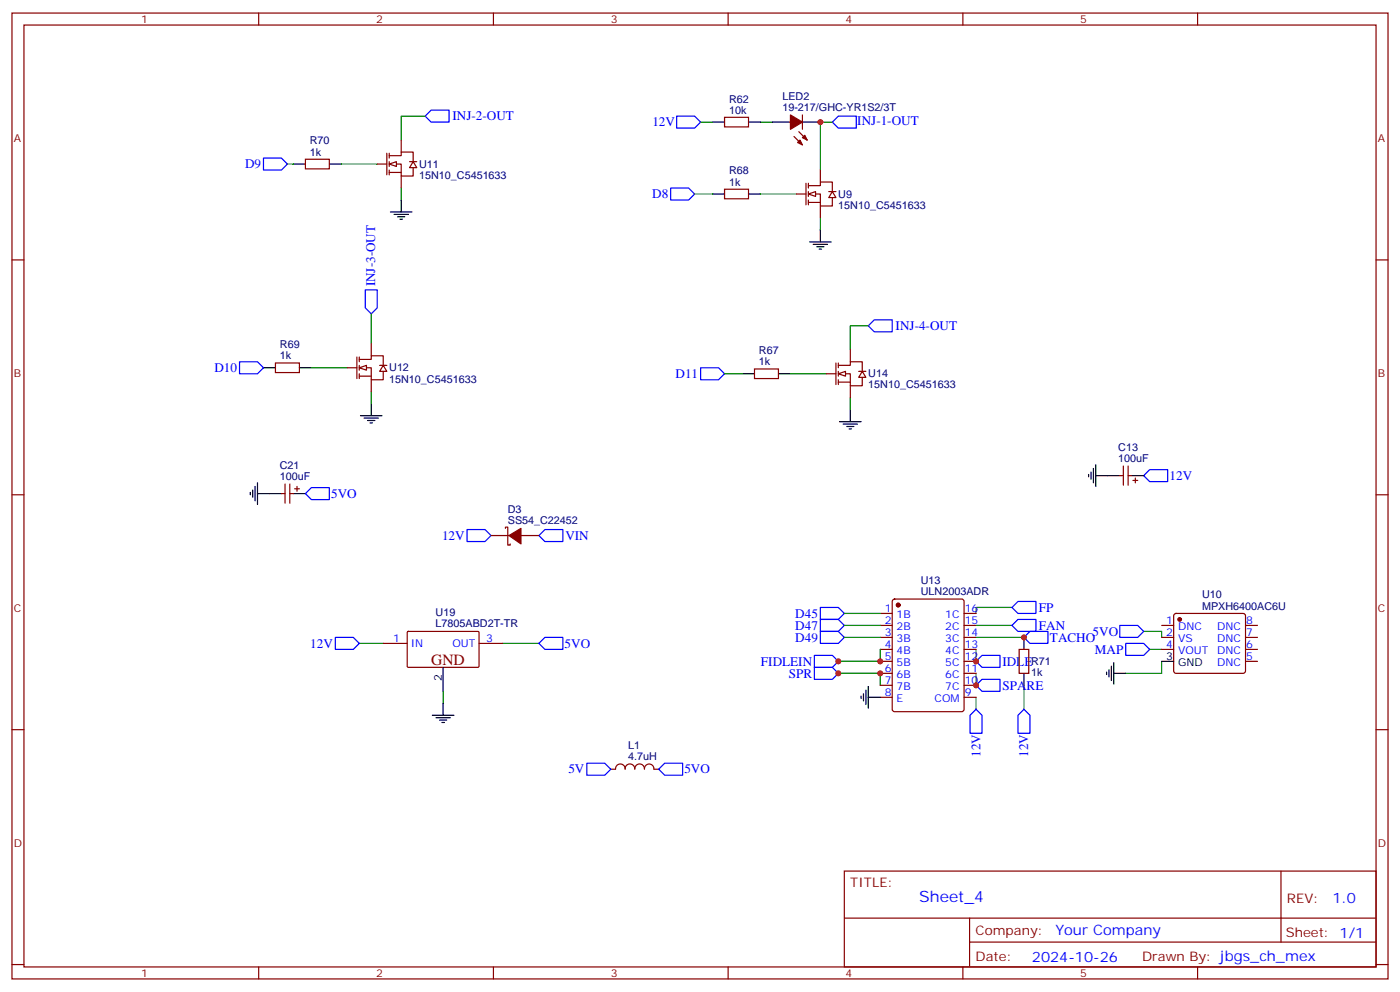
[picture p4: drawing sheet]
<svg xmlns="http://www.w3.org/2000/svg" width="412mm" height="292mm" viewBox="0 0 412 292" stroke-linecap="round" stroke-linejoin="round" font-family="sans-serif">
<g fill="none" stroke="#870000" stroke-width=".35">
<path d="M3.5 3.8h405.4v284.4h-405.4zM7.1 7.4h398.2v277.3h-398.2zM76.2 3.8v3.6M145.3 3.8v3.6M214.5 3.8v3.6M283.6 3.8v3.6M352.8 3.8v3.6M213.4 34.5h7.1v2.9h-7.1zM235.3 38.8l2.5 2.4M236.4 33.8v4.3M90 46.9h7v2.8h-7zM213.4 55.7h7.1v2.8h-7.1z"/>
<path d="M233.9 40.2l2.5 2.5M234.6 57.1h2.8M237.4 53.9v6.4M238.1 57.1h3.6v3.5h3.5v-2.4M238.1 54.6h3.6v-1h3.5v2.8M238.1 53.9v1.5M238.1 56.4v1.4M238.1 58.9v1.4M238.1 59.6h3.6M241.7 50.1v3.5M244.1 56.4h2.1M245.2 56.4l1 1.8h-2.1z"/>
<path d="M3.5 76.5h3.6M241.7 60.6v3.6M405.3 76.5h3.6M81.1 106.9h7.1v2.8h-7.1zM222.2 108.6h7.1v2.8h-7.1zM330.9 137.2v5.6M332.3 137.2v5.6M3.5 145.7h3.6M329.8 140h1.1M332.3 140h1.1M333.7 141.4h1.4M334.4 140.7v1.4"/>
<path d="M405.3 145.7h3.6M263.1 176.6l.4-.2h19.8l.6 .4 .1 32-.5 .7h-20l-.6-.4-.1-32zM112.9 189.4h7M120 186.1l.3-.2h20.6l.2 .3v10.1l-.3 .2-20.7-.1-.2-.3zM141.1 189.4h7.1M259.3 184.1h3.5M259.3 187.6h3.5M259.3 191.2h3.5M259.3 194.7h3.5M259.3 180.6h3.5M259.3 198.2h3.5M284 184.1h3.5"/>
<path d="M284 187.6h3.5M284 191.2h3.5M284 194.7h3.5M284 180.6h3.5M284 198.2h3.5M300.2 191.2h2.8v7h-2.8zM342.2 184.1h3.5M342.2 187.6h3.5M342.2 191.2h3.5M346 180.8l.4-.2h19.8l.5 .2 .2 .5v16.2l-.2 .5-.5 .2h-19.8l-.5-.2-.2-.5v-16.2zM366.9 184.1h3.5M366.9 187.6h3.5"/>
<path d="M366.9 191.2h3.5M366.9 194.7h3.5M3.5 214.8h3.6M259.3 201.8h3.5M259.3 205.3h3.5M284 201.8h3.5M284 205.3h3.5M405.3 214.8h3.6M248.7 256.4h156.6v28.3h-156.6zM377.3 256.5v20.8M248.7 270.3h156.5M285.6 277.3h119.6"/>
<path d="M285.6 270.3v14.1M3.5 284h3.6M76.2 284.7v3.5M145.3 284.7v3.5M214.5 284.7v3.5M283.6 284.7v3.5M352.8 284.7v3.5M405.3 284h3.6"/>
</g>
<g fill="none" stroke="#00f" stroke-width=".35">
<path d="M125.2 34.2l1.8-1.8h5.3v3.5h-5.3zM199.3 34.2h5.3l1.8 1.7-1.8 1.8h-5.3zM246.9 34.2h5.3v3.5h-5.3l-1.7-1.8zM77.6 46.5h5.3l1.8 1.8-1.8 1.8h-5.3zM197.6 55.4h5.2l1.8 1.7-1.8 1.8h-5.2zM107.6 85.3h3.5v5.3l-1.7 1.8-1.8-1.8zM255.8 95.9l1.7-1.7h5.3v3.5h-5.3zM70.6 106.5h5.2l1.8 1.8-1.8 1.7h-5.2zM206.4 108.3h5.3l1.7 1.7-1.7 1.8h-5.3zM338.7 138.3h5.3v3.5h-5.3l-1.8-1.8zM137.6 155.9h5.3l1.7 1.8-1.7 1.7h-5.3zM158.7 157.7l1.8-1.8h5.3v3.5h-5.3z"/>
<path d="M241.7 178.8h5.2l1.8 1.8-1.8 1.8h-5.2zM298.1 178.8l1.8-1.7h5.3v3.5h-5.3zM98.8 187.6h5.3l1.7 1.8-1.7 1.8h-5.3zM158.7 189.4l1.8-1.8h5.3v3.6h-5.3zM239.9 192.9h5.3l1.7 1.8-1.7 1.8h-5.3zM239.9 196.5h5.3l1.7 1.7-1.7 1.8h-5.3zM241.7 182.4h5.2l1.8 1.7-1.8 1.8h-5.2zM241.7 185.9h5.2l1.8 1.7-1.8 1.8h-5.2zM287.5 194.7l1.8-1.8h5.3v3.6h-5.3zM298.1 184.1l1.8-1.7h5.3v3.5h-5.3zM303.4 185.9h5.3v3.5h-5.3l-1.8-1.8zM329.8 184.1h5.3l1.8 1.8-1.8 1.7h-5.3z"/>
<path d="M331.6 189.4h5.3l1.8 1.8-1.8 1.7h-5.3zM287.5 208.8l1.8 1.8v5.3h-3.5v-5.3zM287.5 201.8l1.8-1.8h5.3v3.5h-5.3zM301.6 208.8l1.8 1.8v5.3h-3.5v-5.3z"/>
</g>
<g fill="none" stroke="#008700" stroke-width=".35">
<path d="M125.2 34.2h-7v7M206.4 35.9h3.5M224 35.9h3.5M245.2 35.9h-3.5v14.2M84.7 48.3h1.7M100.5 48.3h10.6M118.2 55.4v3.5M204.6 57.1h5.3M224 57.1h10.6M241.7 64.2v3.5M109.4 92.4v8.8M255.8 95.9h-5.3v7.1"/>
<path d="M91.7 108.3h10.6M109.4 115.3v3.6M213.4 110h5.3M232.8 110h10.6M250.5 117.1v3.5M298.1 178.8h-10.6v1.8M105.8 189.4h7.1M148.2 189.4h10.5M248.7 184.1h10.6M248.7 187.6h10.6M248.7 180.6h10.6M259.3 198.2h-12.4h12.4v3.6"/>
<path d="M259.3 191.2v3.5h-12.4h12.4M287.5 191.2v3.5M287.5 198.2v3.6M287.5 184.1h10.6M287.5 187.6h14.1M336.9 185.9h5.3v1.7M338.7 191.2h3.5M342.2 194.7v3.5h-10.6M130.5 203.5v3.5M287.5 205.3v3.5M301.6 201.8v7"/>
</g>
<g fill="none" stroke="#000" stroke-width=".35">
<path d="M209.9 35.9h3.5M220.5 35.9h3.5M227.5 35.9h5.3M236.4 35.9h5.3M86.4 48.3h3.6M97 48.3h3.5M118.2 58.9v3.5M209.9 57.1h3.5M220.5 57.1h3.5M115 62.4h6.4M116.1 63.1h4.2M117.1 63.8h2.1"/>
<path d="M117.8 64.5h.7M238.5 71.2h6.3M239.5 71.9h4.3M240.6 72.6h2.1M241.3 73.3h.7M241.7 67.7v3.5M77.6 108.3h3.5M88.2 108.3h3.5M109.4 118.9v3.5M218.7 110h3.5M229.3 110h3.5M106.2 122.4h6.3"/>
<path d="M107.2 123.1h4.3M108.3 123.8h2.1M109 124.5h.7M247.3 124.1h6.3M248.4 124.8h4.2M249.4 125.6h2.1M250.1 126.3h.7M250.5 120.6v3.5M320.7 139.7v.7M321.4 139v2.1M322.1 137.9v4.2M322.8 136.8v6.4"/>
<path d="M322.8 140h7M333.4 140h3.5M130.5 196.5v7M301.6 187.6v3.6M301.6 198.2v3.6M326 197.9v.7M326.7 197.2v2.1M327.4 196.1v4.2M328.1 198.2h3.5M328.1 195.1v6.3M342.2 194.7h3.5M127.4 210.6h6.3"/>
<path d="M128.4 211.3h4.2M129.5 212h2.1M130.2 212.7h.7M130.5 207v3.6M253.6 204.9v.7M254.4 204.2v2.1M255.1 203.2v4.2M255.8 205.3h3.5M255.8 202.1v6.4"/>
</g>
<g fill="#870000" stroke="#870000" stroke-width=".35">
<path d="M232.8 33.8l3.6 2.1-3.6 2.2z"/>
<path d="M236.4 40.5l.7-.7 .7 1.4z"/>
<path d="M234.9 41.9l.8-.7 .7 1.5z"/>
<circle cx="347.5" cy="182.4" r=".53"/>
<circle cx="264.6" cy="178.1" r=".53"/>
</g>
<path d="M238.1 57.1l2.1-.7v1.4z" fill="#fff" stroke="#870000" stroke-width=".35"/>
<path d="M111.1 48.3h2.8M113.9 45.1v6.4M114.7 48.3h3.5v3.5h3.5v-2.4M114.7 45.8h3.5v-1h3.5v2.8M114.7 45.1v1.4M114.7 47.6v1.4M114.7 50.1v1.4M114.7 50.8h3.5M118.2 41.2v3.6M118.2 51.8v3.6M120.6 47.6h2.2M121.7 47.6l1.1 1.8h-2.2z" fill="none" stroke="#870000" stroke-width=".35"/>
<path d="M114.7 48.3l2.1-.7v1.4z" fill="#fff" stroke="#870000" stroke-width=".35"/>
<path d="M102.3 108.3h2.8M105.1 105.1v6.3M105.8 108.3h3.6v3.5h3.5v-2.5M105.8 105.8h3.6v-1.1h3.5v2.9M105.8 105.1v1.4M105.8 107.6v1.4M105.8 110v1.4M105.8 110.7h3.6M109.4 101.2v3.5M109.4 111.8v3.5M111.8 107.6h2.1M112.9 107.6l1 1.7h-2.1z" fill="none" stroke="#870000" stroke-width=".35"/>
<path d="M105.8 108.3l2.1-.7v1.4z" fill="#fff" stroke="#870000" stroke-width=".35"/>
<path d="M243.4 110h2.8M246.2 106.9v6.3M246.9 110h3.6v3.6h3.5v-2.5M246.9 107.6h3.6v-1.1h3.5v2.8M246.9 106.9v1.4M246.9 109.3v1.4M246.9 111.8v1.4M246.9 112.5h3.6M250.5 103v3.5M250.5 113.6v3.5M252.9 109.3h2.2M254 109.3l1.1 1.8h-2.2z" fill="none" stroke="#870000" stroke-width=".35"/>
<path d="M246.9 110l2.2-.7v1.4z" fill="#fff" stroke="#870000" stroke-width=".35"/>
<g fill="none" stroke="#870000" stroke-width=".35">
<path d="M82.9 145.3h1.1M84 142.5v5.6M85.4 142.5v5.6M85.4 145.3h1M86.8 143.9h1.4M87.5 143.2v1.4M144.6 157.7h5.3M148.9 155.5v-.3h.7v5.3h.7v-.4M153.5 157.7h5.2M179.9 226.4h1.4M181.3 226.4a1.41 1.41 0 0 1 1.4-1.5 1.41 1.41 0 0 1 1.4 1.5M184.1 226.4a1.41 1.41 0 0 1 1.4-1.5 1.41 1.41 0 0 1 1.5 1.5 1.43 1.43 0 0 1 1.4-1.5 1.43 1.43 0 0 1 1.4 1.5"/>
<path d="M189.9 226.4a1.38 1.38 0 0 1 1.3-1.5 1.38 1.38 0 0 1 1.4 1.5M192.6 226.4h1.4"/>
</g>
<path d="M149.9 157.7l3.6-2.2v4.6z" fill="#870000" stroke="#870000" stroke-width=".35"/>
<path d="M73.7 145v.7M74.4 144.3v2.1M75.1 143.2v4.2M75.8 145.3h7.1M75.8 142.1v6.4M86.4 145.3h3.6" fill="none" stroke="#000" stroke-width=".35"/>
<path d="M90 145.3l1.7-1.8h5.3v3.6h-5.3zM172.9 224.7h5.3l1.7 1.7-1.7 1.8h-5.3zM195.8 224.7h5.3v3.5h-5.3l-1.8-1.8z" fill="none" stroke="#00f" stroke-width=".35"/>
<g fill="#c00">
<circle cx="287.5" cy="194.7" r=".88"/>
<circle cx="287.5" cy="201.8" r=".88"/>
<circle cx="301.6" cy="187.6" r=".88"/>
<circle cx="246.9" cy="194.7" r=".88"/>
<circle cx="259.3" cy="194.7" r=".88"/>
<circle cx="246.9" cy="198.2" r=".88"/>
<circle cx="259.3" cy="198.2" r=".88"/>
<circle cx="241.7" cy="35.9" r=".88"/>
</g>
<text font-size="4.6" fill="#800" x="127" y="195.8">GND</text>
<text font-size="4.6" fill="#00f" x="270.8" y="265.5">Sheet_4</text>
<g font-size="4.2" fill="#00f">
<text x="392.5" y="265.7">1.0</text>
<text x="310.9" y="275.3">Your Company</text>
<text x="304" y="283.1">2024-10-26</text>
</g>
<g font-size="3.9" fill="#00f">
<text x="133.3" y="35.4">INJ-2-OUT</text>
<text x="192.2" y="37.2">12V</text>
<text x="252.5" y="36.7">INJ-1-OUT</text>
<text x="72.2" y="49.5">D9</text>
<text x="192.1" y="58.4">D8</text>
<text x="110.5" y="84.3" transform="rotate(-90 110.5 84.3)">INJ-3-OUT</text>
<text x="263.8" y="97.1">INJ-4-OUT</text>
<text x="63.2" y="109.5">D10</text>
<text x="199" y="111.3">D11</text>
<text x="344.5" y="141.2">12V</text>
<text x="97.5" y="146.6">5VO</text>
<text x="130.2" y="158.9">12V</text>
<text x="166.5" y="158.9">VIN</text>
<text x="234.3" y="181.8">D45</text>
<text x="234.3" y="185.4">D47</text>
<text x="306" y="180.1">FP</text>
<text x="306" y="185.4">FAN</text>
<text x="91.4" y="190.7">12V</text>
<text x="166.3" y="190.7">5VO</text>
<text x="234.3" y="188.9">D49</text>
<text x="309.3" y="188.9">TACHO</text>
<text x="321.9" y="187.1">5VO</text>
<text x="224.2" y="195.9">FIDLEIN</text>
<text x="295.3" y="196">IDLE</text>
<text x="322.5" y="192.4">MAP</text>
<text x="232.4" y="199.5">SPR</text>
<text x="295.3" y="203">SPARE</text>
<text x="167.4" y="227.7">5V</text>
<text x="201.6" y="227.7">5VO</text>
<text x="288.8" y="222.9" transform="rotate(-90 288.8 222.9)">12V</text>
<text x="302.9" y="222.9" transform="rotate(-90 302.9 222.9)">12V</text>
</g>
<g font-size="3.9" fill="#800">
<text x="250.5" y="261">TITLE:</text>
<text x="379.1" y="265.7">REV:</text>
<text x="287.4" y="275.2">Company:</text>
<text x="378.7" y="275.8">Sheet: 1/1</text>
<text x="287.4" y="282.9">Date:</text>
<text x="336.4" y="283">Drawn By: jbgs_ch_mex</text>
</g>
<g font-size="3.2" fill="#800">
<text x="41.6" y="6.8">1</text>
<text x="110.8" y="6.8">2</text>
<text x="179.9" y="6.8">3</text>
<text x="249.1" y="6.8">4</text>
<text x="318.2" y="6.8">5</text>
<text x="4.1" y="41.9">A</text>
<text x="405.9" y="41.9">A</text>
<text x="4.1" y="111.1">B</text>
<text x="405.9" y="111.1">B</text>
<text x="4.1" y="180.2">C</text>
<text x="405.9" y="180.2">C</text>
<text x="4.1" y="249.4">D</text>
<text x="405.9" y="249.4">D</text>
<text x="41.6" y="287.7">1</text>
<text x="110.8" y="287.7">2</text>
<text x="179.9" y="287.7">3</text>
<text x="249.1" y="287.7">4</text>
<text x="318.2" y="287.7">5</text>
</g>
<g font-size="3.2" fill="#000080">
<text x="230.5" y="29.5">LED2</text>
<text x="214.7" y="33.5">10k</text>
<text x="214.7" y="30.2">R62</text>
<text x="230.5" y="32.8">19-217/GHC-YR1S2/3T</text>
<text x="91.3" y="45.8">1k</text>
<text x="91.3" y="42.5">R70</text>
<text x="123.5" y="52.6">15N10_C5451633</text>
<text x="123.5" y="49.3">U11</text>
<text x="214.7" y="51.4">R68</text>
<text x="214.7" y="54.6">1k</text>
<text x="246.9" y="58.2">U9</text>
<text x="246.9" y="61.5">15N10_C5451633</text>
<text x="82.5" y="105.8">1k</text>
<text x="82.5" y="102.5">R69</text>
<text x="223.6" y="107.6">1k</text>
<text x="223.6" y="104.3">R67</text>
<text x="114.7" y="112.6">15N10_C5451633</text>
<text x="114.7" y="109.3">U12</text>
<text x="255.8" y="111.1">U14</text>
<text x="255.8" y="114.4">15N10_C5451633</text>
<text x="329.4" y="136.1">100uF</text>
<text x="329.4" y="132.8">C13</text>
<text x="82.4" y="141.4">100uF</text>
<text x="82.4" y="138.1">C21</text>
<text x="149.6" y="154.1">SS54_C22452</text>
<text x="149.6" y="151">D3</text>
<text x="271.3" y="172">U13</text>
<text x="271.3" y="175.3">ULN2003ADR</text>
<text x="354.1" y="179.4">MPXH6400AC6U</text>
<text x="354.1" y="176.1">U10</text>
<text x="128.3" y="184.7">L7805ABD2T-TR</text>
<text x="128.3" y="181.4">U19</text>
<text x="303.7" y="195.8">R71</text>
<text x="303.7" y="199">1k</text>
<text x="185" y="220.5">L1</text>
<text x="185" y="223.8">4.7uH</text>
</g>
<g font-size="3.2" fill="#00f">
<text x="260.6" y="180.2">1</text>
<text x="260.6" y="183.8">2</text>
<text x="264.1" y="182">1B</text>
<text x="264.1" y="185.5">2B</text>
<text x="278.4" y="185.5">2C</text>
<text x="278.4" y="182">1C</text>
<text x="284.2" y="183.8">15</text>
<text x="284.2" y="180.2">16</text>
<text x="343.5" y="183.8">1</text>
<text x="347" y="185.5">DNC</text>
<text x="358.5" y="185.5">DNC</text>
<text x="367.1" y="183.8">8</text>
<text x="115.8" y="189.1">1</text>
<text x="121" y="190.5">IN</text>
<text x="133.3" y="190.5">OUT</text>
<text x="143.2" y="189.1">3</text>
<text x="260.6" y="187.3">3</text>
<text x="260.6" y="190.8">4</text>
<text x="264.1" y="189.1">3B</text>
<text x="278.4" y="189.1">3C</text>
<text x="284.2" y="190.8">13</text>
<text x="284.2" y="187.3">14</text>
<text x="343.5" y="187.3">2</text>
<text x="343.5" y="190.8">4</text>
<text x="347" y="189.1">VS</text>
<text x="358.5" y="189.1">DNC</text>
<text x="367.1" y="190.8">6</text>
<text x="367.1" y="187.3">7</text>
<text x="260.6" y="194.3">5</text>
<text x="260.6" y="197.9">6</text>
<text x="264.1" y="192.6">4B</text>
<text x="264.1" y="196.1">5B</text>
<text x="278.4" y="196.1">5C</text>
<text x="278.4" y="192.6">4C</text>
<text x="284.2" y="197.9">11</text>
<text x="284.2" y="194.3">12</text>
<text x="347" y="192.6">VOUT</text>
<text x="358.5" y="196.1">DNC</text>
<text x="358.5" y="192.6">DNC</text>
<text x="367.1" y="194.3">5</text>
<text x="260.6" y="201.4">7</text>
<text x="264.1" y="199.6">6B</text>
<text x="264.1" y="203.2">7B</text>
<text x="278.4" y="203.2">7C</text>
<text x="278.4" y="199.6">6C</text>
<text x="284.2" y="201.4">10</text>
<text x="260.6" y="204.9">8</text>
<text x="264.1" y="206.7">E</text>
<text x="275.3" y="206.7">COM</text>
<text x="284.2" y="204.9">9</text>
</g>
<g font-size="3.2">
<text x="343.5" y="194.3">3</text>
<text x="347" y="196.1">GND</text>
<text x="130.2" y="200.6" transform="rotate(-90 130.2 200.6)">2</text>
</g>
</svg>
